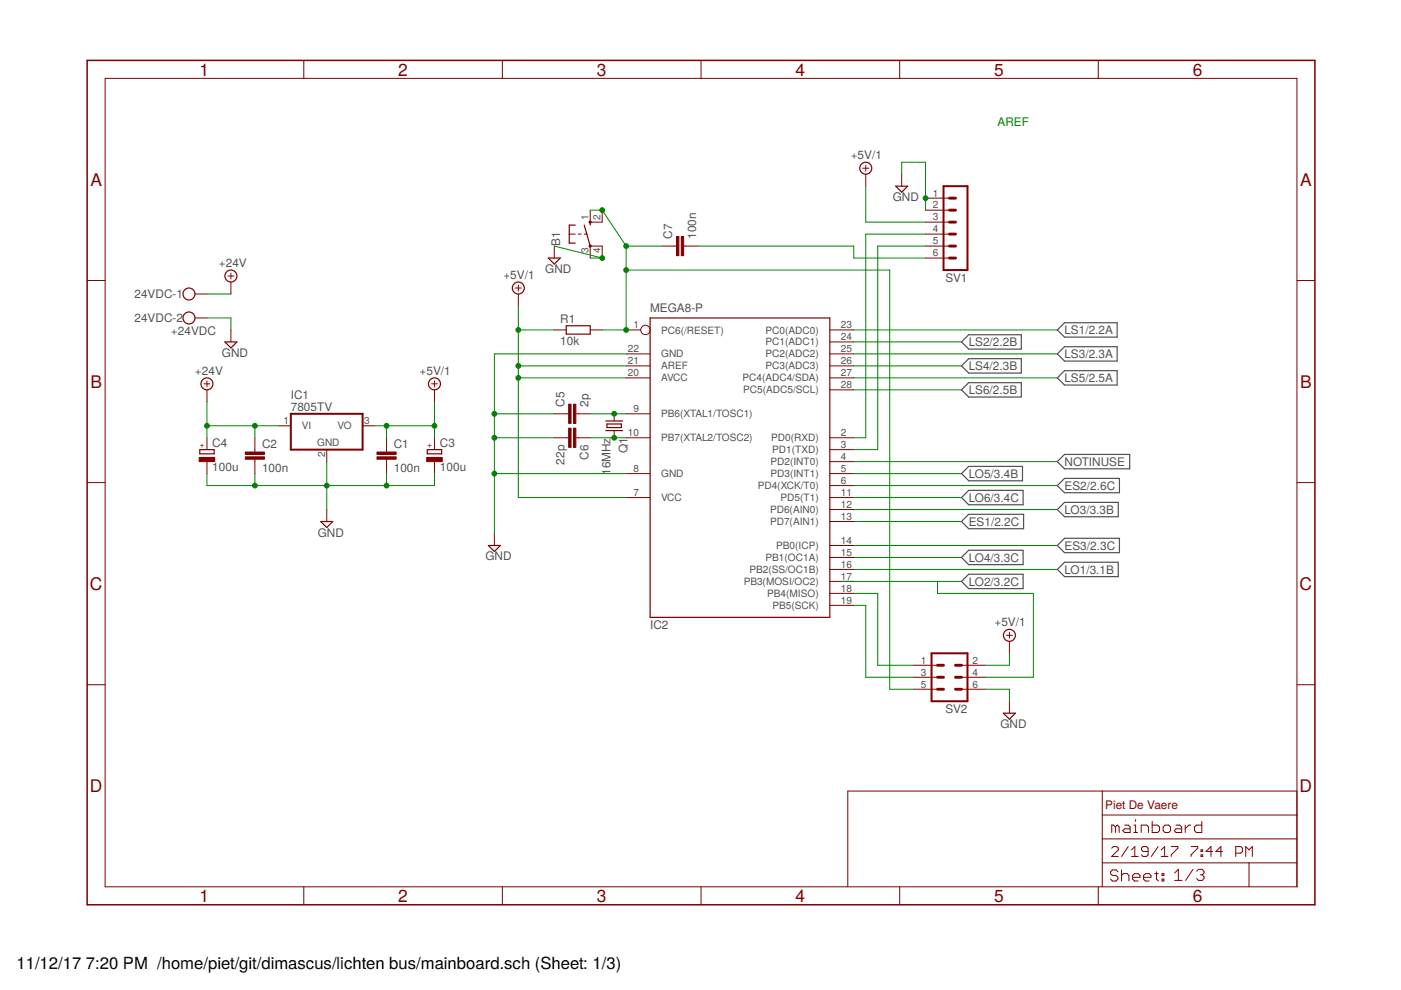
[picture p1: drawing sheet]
<svg xmlns="http://www.w3.org/2000/svg" width="297mm" height="210mm" viewBox="0 0 297 210" stroke-linecap="round" stroke-linejoin="round" font-family="sans-serif">
<g fill="none" stroke="#505050" stroke-width=".25">
<path d="M203.9 72.5l1.5-1.5h11.1v3h-11.1zM203.9 77.6l1.5-1.5h11.1v3h-11.1zM224.2 70l1.5-1.6h11.2v3.1h-11.2zM224.2 75l1.5-1.5h11.2v3.1h-11.2zM205.4 81.1h11.1v3.1h-11.1l-1.5-1.5zM224.2 80.1l1.5-1.5h11.2v3h-11.2zM225.7 96.4h13.8v3h-13.8l-1.5-1.5zM203.9 105.5l1.5-1.5h11.5v3h-11.5zM203.9 118.2l1.5-1.5h11.5v3h-11.5zM203.9 100.4l1.5-1.5h11.4v3h-11.4zM203.9 110.6l1.5-1.5h11.6v3h-11.6zM224.2 103l1.5-1.6h11.6v3.1h-11.6z"/>
<path d="M224.2 115.7l1.5-1.6h11.6v3.1h-11.6zM224.2 108l1.5-1.5h11.4v3.1h-11.4zM203.9 123.3l1.5-1.5h11.5v3h-11.5zM224.2 120.7l1.5-1.5h11.4v3.1h-11.4z"/>
</g>
<g fill="none" stroke="#800000" stroke-width=".42">
<path d="M200 39.5h5.1v17.8h-5.1zM61.7 87.7h15.2v7.6h-15.2zM197.5 138.5h7.6v10.2h-7.6z"/>
<circle cx="125.1" cy="47.1" r=".13"/>
<circle cx="125.1" cy="52.2" r=".13"/>
</g>
<g fill="none" stroke="#800000" stroke-width=".21">
<path d="M22.3 16.6h252.7v171.4h-252.7zM64.4 12.8v3.8M106.5 12.8v3.8M148.6 12.8v3.8M190.8 12.8v3.8M232.9 12.8v3.8M182.9 35.7h1.3M183.6 35v1.3M183.6 36.9v2.6M191.2 36.9v2.6M18.5 59.5h3.8M48.3 58.5h1.3"/>
<path d="M49 57.9v1.3M49 59.8v2.5M117.5 52.2v2.5M120.7 49.6h1.3M122.6 49.6h.6M123.9 49.6h.6M125.1 44.6v2.5h2.6v-2.5M125.1 54.7v-2.5h2.6v2.5M140.4 52.2h3M144.9 52.2h3.1M196.2 49.6h5.1M196.2 47.1h5.1"/>
<path d="M196.2 52.2h5.1M196.2 42h5.1M196.2 44.6h5.1M196.2 54.7h5.1M275 59.5h3.8M41.3 62.3h2.6M41.3 67.4h2.6M49 70v2.5M109.3 61.1h1.2M109.9 60.4v1.3M109.9 62.3v2.6M117.5 70h2.6"/>
<path d="M125.1 70h2.6M132.8 75h5M132.8 77.6h5M132.8 70h3M175.9 75h5.1M175.9 77.6h5.1M175.9 72.5h5.1M175.9 70h5.1M43.2 81.4h1.3M43.9 80.8v1.2M43.9 82.7v2.5M43.9 92.8v2.5"/>
<path d="M43.9 97.9v2.5M54 92.8v3M54 97.4v3M59.1 90.3h2.6M69.3 95.3v2.6M76.9 90.3h2.5M82 92.8v3M82 97.4v3M91.5 81.4h1.3M92.1 80.8v1.2M92.1 82.7v2.5M92.1 92.8v2.5"/>
<path d="M92.1 97.9v2.5M117.5 92.8h3.1M117.5 87.7h3.1M122.1 92.8h3M122.1 87.7h3M130.2 87.7v1.6M130.2 91.3v1.5M132.8 92.8h5M132.8 87.7h5M132.8 80.1h5M175.9 92.8h5.1M175.9 80.1h5.1"/>
<path d="M175.9 97.9h5.1M175.9 95.3h5.1M175.9 82.7h5.1M18.5 102.3h3.8M69.3 108v2.6M104.8 113.1v2.6M132.8 100.4h5M132.8 105.5h5M175.9 100.4h5.1M175.9 105.5h5.1M175.9 118.2h5.1M175.9 115.7h5.1"/>
<path d="M175.9 110.6h5.1M175.9 108h5.1M175.9 103h5.1M275 102.3h3.8M175.9 128.4h5.1M175.9 125.8h5.1M175.9 123.3h5.1M175.9 120.7h5.1M213.4 134.7h1.3M214 134.1v1.2M214 136v2.5M18.5 145.2h3.8"/>
<path d="M193.7 141.1h5.1M193.7 143.6h5.1M193.7 146.1h5.1M203.9 141.1h5M203.9 143.6h5M203.9 146.1h5M214 148.7v2.5M275 145.2h3.8M233.7 167.7v20.3M233.7 177.9h41.3M233.7 172.8h41.3M235.7 179.8l.4-.3h.6l.4 .3v.4l-1.4 1.4h1.4"/>
<path d="M236.5 175.3l-.4-.4h-.4v1.6M236.5 175.3v1.2M236.5 175.3l.4-.4 .4 .4v1.2M238.4 174.9h.8l.4 .4v1.2h-1.2l-.4-.4 .4-.4h1.2M239.2 179.5l-1.4 2.1M240.4 174.9h.4v1.6M240.4 176.5h.8M240.8 173.8v.4M242 176.5v-1.6h1.1l.4 .4v1.2M244.3 174.2v2.3h1.1l.5-.4v-.8l-.5-.4h-1.1M245.5 179.5l-1.4 2.1M246.6 175.3l.4-.4h.8l.4 .4v.8l-.4 .4h-.8l-.4-.4z"/>
<path d="M248.3 179.5h1.4v.3l-1.4 1.5v.3M249.3 174.9h.8l.4 .4v1.2h-1.2l-.3-.4 .3-.4h1.2M251.3 174.9v1.6M252.5 174.9h-.4l-.8 .8M252.5 179.5h1.4v.3l-1.4 1.5v.3M254.8 174.2v2.3h-1.2l-.3-.4v-.8l.3-.4h1.2M275 167.7h-95.3v20.3M64.4 188v3.8M106.5 188v3.8M148.6 188v3.8M190.8 188v3.8M232.9 188v3.8"/>
<path d="M233.7 182.9h41.3M237 184.8l-.4-.4h-.8l-.3 .4v.4l.3 .4h.8l.4 .4v.4l-.4 .4h-.8l-.3-.4M237.8 184.4v2.4M237.8 185.6l.4-.4h.8l.4 .4v1.2M239.9 181.6h1.4M239.9 180.2l.7-.7v2.1M240.1 186h1.6v-.4l-.4-.4h-.8l-.4 .4v.8l.4 .4h.8M242.5 186h1.5v-.4l-.4-.4h-.7l-.4 .4v.8l.4 .4h.7M243.4 180.5h-1l-.4-.3v-.4l.4-.3h.7l.3 .3v1.5l-.3 .3h-.7l-.4-.3M244.8 185.2h.8M245.2 184.8v1.6l.4 .4M246.2 181.6h1.4"/>
<path d="M246.2 180.2l.7-.7v2.1M246.4 185.2h.4v.4h-.4zM246.4 186.4h.4v.4h-.4zM249 185.1l.8-.8v2.4M249 186.7h1.6M252.9 184.3l-1.5 2.4M253.7 184.7l.4-.4h.8l.4 .4v.4l-.4 .4M254.5 185.5h.4M254.6 181.3h.4v.3h-.4zM254.6 180.2h.4v.3h-.4zM254.9 185.5l.4 .4v.4l-.4 .4h-.8l-.4-.4M257.1 180.5h-1.4l1.1-1v2.1"/>
<path d="M259.2 180.5h-1.4l1-1v2.1M262 180.9h1.1l.3-.4v-.7l-.3-.3h-1.1v2.1M264.1 181.6v-2.1l.7 .7 .7-.7v2.1M264.8 182.9v5.1"/>
<circle cx="136.8" cy="70" r=".99"/>
</g>
<g fill="#800000" stroke="#800000" stroke-width=".21">
<path d="M79.9 96.9h4.1v.5h-4.1z"/>
<path d="M79.9 95.8h4.1v.6h-4.1z"/>
<path d="M52 96.9h4.1v.5h-4.1z"/>
<path d="M52 95.8h4.1v.6h-4.1z"/>
<path d="M90.5 97h3.3v.9h-3.3z"/>
<path d="M42.2 97h3.3v.9h-3.3z"/>
<path d="M121.6 85.7h.5v4.1h-.5z"/>
<path d="M120.6 85.7h.5v4.1h-.5z"/>
<path d="M120.6 90.8h.5v4h-.5z"/>
<path d="M121.6 90.8h.5v4h-.5z"/>
<path d="M144.4 50.1h.5v4.1h-.5z"/>
<path d="M143.4 50.1h.5v4.1h-.5z"/>
</g>
<g fill="none" stroke="#800000" stroke-width=".25">
<path d="M189.9 39.5h2.5l-1.2 1.2zM116.2 54.7h2.6l-1.3 1.3zM122 47.7h-1.3v3.8h1.3M123.9 47.7l1.2 4.5M125.1 47.1v.6M47.7 72.5h2.5l-1.2 1.3zM120.1 69.1h5v1.7h-5zM137.8 67.4h38.1v63.5h-38.1zM42.4 95.3h3v.9h-3zM90.6 95.3h3v.9h-3zM128.4 91.3h3.6M128.4 89.3h3.6"/>
<path d="M128.7 89.9h3v.8h-3zM68 110.6h2.5l-1.2 1.2zM103.5 115.7h2.6l-1.3 1.2zM212.7 151.2h2.6l-1.3 1.3z"/>
<circle cx="183.6" cy="35.7" r="1.27"/>
<circle cx="49" cy="58.5" r="1.27"/>
<circle cx="40.1" cy="62.3" r="1.27"/>
<circle cx="40.1" cy="67.4" r="1.27"/>
<circle cx="109.9" cy="61.1" r="1.27"/>
<circle cx="43.9" cy="81.4" r="1.27"/>
<circle cx="92.1" cy="81.4" r="1.27"/>
<circle cx="214" cy="134.7" r="1.27"/>
</g>
<path d="M201.3 47.1h1.3M201.3 44.6h1.3M201.3 42h1.3M201.3 52.2h1.3M201.3 49.6h1.3M201.3 54.7h1.3M198.8 146.1h1.2M198.8 143.6h1.2M198.8 141.1h1.2M202.6 146.1h1.3M202.6 143.6h1.3M202.6 141.1h1.3" fill="none" stroke="#800000" stroke-width=".61"/>
<path d="M18.5 12.8h260.3v179h-260.3z" fill="none" stroke="#800000" stroke-width=".32"/>
<g fill="none" stroke="#008000" stroke-width=".21">
<path d="M183.6 39.5v7.6h12.6M191.2 36.9v-2.5h5v10.2M117.5 52.2l10.2 2.5h-2.6M125.1 44.6h2.6l5.1 7.6M132.8 57.3h55.8v88.8h5.1M132.8 52.2v17.8h-5.1M132.8 52.2h7.6M148 52.2h33v2.5h15.2M196.2 49.6h-12.6v43.2h-2.6M196.2 52.2h-10.1v43.1h-5.1M43.9 67.4h5.1v2.6M43.9 62.3h5.1"/>
<path d="M109.9 70h7.6M109.9 64.9v40.6h22.9M109.9 77.6h22.9M132.8 75h-28v38.1M181 75h43.2M181 70h43.2M181 77.6h22.9M181 72.5h22.9M43.9 85.2v7.6M43.9 90.3h15.2M54 90.3v2.5M69.3 97.9v10.1"/>
<path d="M79.4 90.3h12.7M82 90.3v2.5M92.1 85.2v7.6M104.8 87.7h12.7M104.8 92.8h12.7M109.9 80.1h22.9M125.1 87.7h7.7M125.1 92.8h7.7M181 80.1h43.2M181 82.7h22.9M181 97.9h43.2M43.9 100.4v2.6h48.2v-2.6"/>
<path d="M54 100.4v2.6M82 100.4v2.6M104.8 100.4h28M181 103h43.2M181 100.4h22.9M181 105.5h22.9M181 115.7h43.2M181 118.2h22.9M181 108h43.2M181 110.6h22.9M178.5 123.3h25.4M181 128.4h2.6v15.2h10.1"/>
<path d="M181 125.8h5.1v15.3h7.6M181 120.7h43.2M198.8 123.3v2.5h20.3v17.8h-10.2M214 138.5v2.6h-5.1M208.9 146.1h5.1v2.6"/>
</g>
<g fill="#008000" stroke="#008000" stroke-width=".21">
<circle cx="69.3" cy="103" r=".51"/>
<circle cx="54" cy="103" r=".51"/>
<circle cx="82" cy="103" r=".51"/>
<circle cx="104.8" cy="100.4" r=".51"/>
<circle cx="104.8" cy="87.7" r=".51"/>
<circle cx="104.8" cy="92.8" r=".51"/>
<circle cx="127.7" cy="54.7" r=".51"/>
<circle cx="196.2" cy="42" r=".51"/>
<circle cx="54" cy="90.3" r=".51"/>
<circle cx="43.9" cy="90.3" r=".51"/>
<circle cx="92.1" cy="90.3" r=".51"/>
<circle cx="82" cy="90.3" r=".51"/>
<circle cx="109.9" cy="70" r=".51"/>
<circle cx="109.9" cy="77.6" r=".51"/>
<circle cx="109.9" cy="80.1" r=".51"/>
<circle cx="130.2" cy="92.8" r=".51"/>
<circle cx="130.2" cy="87.7" r=".51"/>
<circle cx="132.8" cy="70" r=".51"/>
<circle cx="127.7" cy="44.6" r=".51"/>
<circle cx="132.8" cy="52.2" r=".51"/>
<circle cx="132.8" cy="57.3" r=".51"/>
</g>
<g font-size="3.7" fill="#800000">
<text x="42.3" y="16">1</text>
<text x="84.4" y="16">2</text>
<text x="126.6" y="16">3</text>
<text x="168.7" y="16">4</text>
<text x="210.8" y="16">5</text>
<text x="252.9" y="16">6</text>
<text x="19.2" y="39.3">A</text>
<text x="275.6" y="39.3">A</text>
<text x="19.2" y="82.2">B</text>
<text x="275.6" y="82.2">B</text>
<text x="19" y="125">C</text>
<text x="275.5" y="125">C</text>
<text x="19" y="167.9">D</text>
<text x="275.5" y="167.9">D</text>
<text x="42.3" y="191.2">1</text>
<text x="84.4" y="191.2">2</text>
<text x="126.6" y="191.2">3</text>
<text x="168.7" y="191.2">4</text>
<text x="210.8" y="191.2">5</text>
<text x="252.9" y="191.2">6</text>
</g>
<g font-size="3.5">
<text x="3.5" y="205.4">11/12/17</text>
<text x="18.2" y="205.4">7:20 PM /home/piet/git/dimascus/lichten bus/mainboard.sch (Sheet: 1/3)</text>
</g>
<text font-size="2.5" fill="#008000" x="211.5" y="26.8">AREF</text>
<g font-size="2.5" fill="#505050">
<text x="180.4" y="33.8">+5V/1</text>
<text x="189.3" y="42.7">GND</text>
<text x="118.8" y="52.2" transform="rotate(-90 118.8 52.2)">B1</text>
<text x="142.5" y="50.7" transform="rotate(-90 142.5 50.7)">C7</text>
<text x="147.6" y="50.7" transform="rotate(-90 147.6 50.7)">100n</text>
<text x="46.4" y="56.6">+24V</text>
<text x="106.7" y="59.2">+5V/1</text>
<text x="115.6" y="57.9">GND</text>
<text x="200.5" y="59.8">SV1</text>
<text x="28.5" y="63.2">24VDC-1</text>
<text x="28.5" y="68.3">24VDC-2</text>
<text x="36.3" y="71.1">+24VDC</text>
<text x="118.8" y="68.5">R1</text>
<text x="137.8" y="66.1">MEGA8-P</text>
<text x="225.7" y="70.8">LS1/2.2A</text>
<text x="47" y="75.7">GND</text>
<text x="118.8" y="73.3">10k</text>
<text x="205.4" y="73.4">LS2/2.2B</text>
<text x="225.7" y="75.9">LS3/2.3A</text>
<text x="41.3" y="79.5">+24V</text>
<text x="89" y="79.5">+5V/1</text>
<text x="205.4" y="78.5">LS4/2.3B</text>
<text x="205.4" y="83.5">LS6/2.5B</text>
<text x="225.7" y="81">LS5/2.5A</text>
<text x="61.6" y="87.1">7805TV</text>
<text x="61.6" y="84.6">IC1</text>
<text x="119.7" y="86.2" transform="rotate(-90 119.7 86.2)">C5</text>
<text x="124.8" y="86.2" transform="rotate(-90 124.8 86.2)">2p</text>
<text x="45" y="94.9">C4</text>
<text x="55.6" y="95">C2</text>
<text x="83.5" y="95">C1</text>
<text x="93.3" y="94.9">C3</text>
<text x="45" y="99.9">100u</text>
<text x="55.6" y="100">100n</text>
<text x="83.5" y="100">100n</text>
<text x="93.3" y="99.9">100u</text>
<text x="119.7" y="98.5" transform="rotate(-90 119.7 98.5)">22p</text>
<text x="124.8" y="97.5" transform="rotate(-90 124.8 97.5)">C6</text>
<text x="129.5" y="100.7" transform="rotate(-90 129.5 100.7)">16MHz</text>
<text x="133" y="96.2" transform="rotate(-90 133 96.2)">Q1</text>
<text x="205.4" y="101.3">LO5/3.4B</text>
<text x="225.7" y="98.8">NOTINUSE</text>
<text x="205.4" y="106.4">LO6/3.4C</text>
<text x="225.7" y="103.9">ES2/2.6C</text>
<text x="67.4" y="113.8">GND</text>
<text x="205.4" y="111.5">ES1/2.2C</text>
<text x="225.7" y="108.9">LO3/3.3B</text>
<text x="102.9" y="118.8">GND</text>
<text x="205.4" y="119.1">LO4/3.3C</text>
<text x="225.7" y="116.5">ES3/2.3C</text>
<text x="205.4" y="124.2">LO2/3.2C</text>
<text x="225.7" y="121.6">LO1/3.1B</text>
<text x="137.8" y="133.4">IC2</text>
<text x="210.8" y="132.8">+5V/1</text>
<text x="200.5" y="151.2">SV2</text>
<text x="212.1" y="154.4">GND</text>
</g>
<text font-size="2.5" fill="#800000" x="234.3" y="171.5">Piet De Vaere</text>
<g font-size="2.1" fill="#505050">
<text x="197.8" y="41.7">1</text>
<text x="124.8" y="46.7" transform="rotate(-90 124.8 46.7)">1</text>
<text x="127.3" y="46.7" transform="rotate(-90 127.3 46.7)">2</text>
<text x="197.8" y="44.2">2</text>
<text x="197.8" y="46.7">3</text>
<text x="124.8" y="53.7" transform="rotate(-90 124.8 53.7)">3</text>
<text x="127.3" y="53.7" transform="rotate(-90 127.3 53.7)">4</text>
<text x="197.8" y="49.3">4</text>
<text x="197.8" y="51.8">5</text>
<text x="197.8" y="54.4">6</text>
<text x="134.3" y="69.6">1</text>
<text x="140.2" y="70.7">PC6(/RESET)</text>
<text x="162.3" y="70.7">PC0(ADC0)</text>
<text x="178.3" y="69.6">23</text>
<text x="133.1" y="74.7">22</text>
<text x="133.1" y="77.2">21</text>
<text x="140.2" y="75.8">GND</text>
<text x="162.3" y="75.8">PC2(ADC2)</text>
<text x="162.3" y="73.3">PC1(ADC1)</text>
<text x="178.3" y="77.2">26</text>
<text x="178.3" y="74.7">25</text>
<text x="178.3" y="72.1">24</text>
<text x="133.1" y="79.8">20</text>
<text x="140.2" y="78.3">AREF</text>
<text x="140.2" y="80.9">AVCC</text>
<text x="157.4" y="80.9">PC4(ADC4/SDA)</text>
<text x="157.6" y="83.4">PC5(ADC5/SCL)</text>
<text x="162.3" y="78.3">PC3(ADC3)</text>
<text x="178.3" y="82.3">28</text>
<text x="178.3" y="79.8">27</text>
<text x="60.1" y="89.9">1</text>
<text x="77.2" y="89.9">3</text>
<text x="134.3" y="87.4">9</text>
<text x="140.2" y="88.5">PB6(XTAL1/TOSC1)</text>
<text x="64" y="91">VI</text>
<text x="67.2" y="94.6">GND</text>
<text x="71.5" y="91">VO</text>
<text x="133.1" y="92.5">10</text>
<text x="140.2" y="93.6">PB7(XTAL2/TOSC2)</text>
<text x="163.5" y="93.6">PD0(RXD)</text>
<text x="178.3" y="95">3</text>
<text x="178.3" y="92.5">2</text>
<text x="68.9" y="96.9" transform="rotate(-90 68.9 96.9)">2</text>
<text x="134.3" y="100.1">8</text>
<text x="140.2" y="101.2">GND</text>
<text x="163.4" y="101.2">PD3(INT1)</text>
<text x="163.4" y="98.6">PD2(INT0)</text>
<text x="163.7" y="96.1">PD1(TXD)</text>
<text x="178.3" y="100.1">5</text>
<text x="178.3" y="97.5">4</text>
<text x="134.3" y="105.1">7</text>
<text x="140.2" y="106.3">VCC</text>
<text x="160.7" y="103.7">PD4(XCK/T0)</text>
<text x="165.5" y="106.3">PD5(T1)</text>
<text x="178.3" y="107.7">12</text>
<text x="178.3" y="105.1">11</text>
<text x="178.3" y="102.6">6</text>
<text x="163.3" y="111.3">PD7(AIN1)</text>
<text x="163.3" y="108.8">PD6(AIN0)</text>
<text x="178.3" y="110.2">13</text>
<text x="162.3" y="119">PB1(OC1A)</text>
<text x="164.6" y="116.4">PB0(ICP)</text>
<text x="178.3" y="117.8">15</text>
<text x="178.3" y="115.3">14</text>
<text x="157.7" y="124">PB3(MOSI/OC2)</text>
<text x="158.9" y="121.5">PB2(SS/OC1B)</text>
<text x="178.3" y="125.5">18</text>
<text x="178.3" y="122.9">17</text>
<text x="178.3" y="120.4">16</text>
<text x="162.7" y="126.6">PB4(MISO)</text>
<text x="163.8" y="129.1">PB5(SCK)</text>
<text x="178.3" y="128">19</text>
<text x="195.3" y="140.7">1</text>
<text x="195.3" y="143.2">3</text>
<text x="206.2" y="140.7">2</text>
<text x="206.2" y="143.2">4</text>
<text x="195.3" y="145.8">5</text>
<text x="206.2" y="145.8">6</text>
</g>
<g font-size="1.8" fill="#800000">
<text x="43.3" y="94.9" transform="rotate(-90 43.3 94.9)">+</text>
<text x="91.5" y="94.9" transform="rotate(-90 91.5 94.9)">+</text>
</g>
</svg>
